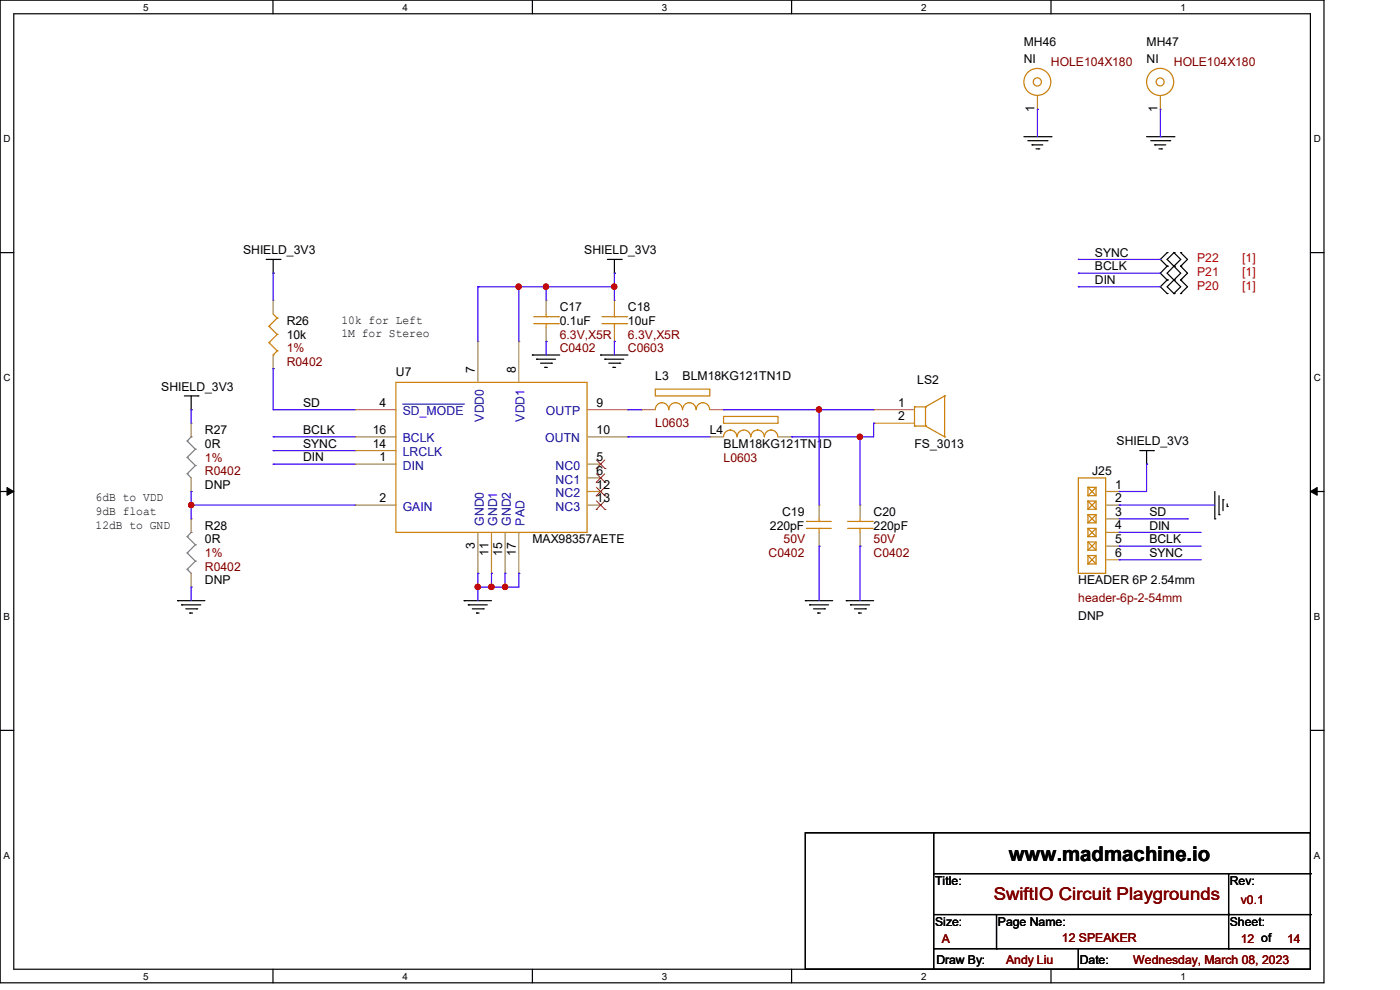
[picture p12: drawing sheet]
<svg xmlns="http://www.w3.org/2000/svg" width="297mm" height="210mm" viewBox="0 0 297 210" stroke-linecap="round" stroke-linejoin="round" font-family="sans-serif">
<path d="M0 0h280.9v208.5h-280.9zM2.9 2.9h275.1v202.7h-275.1z" fill="none" stroke="#000" stroke-width=".25"/>
<g fill="#fff">
<path d="M30.4 .3h1.1v2.4h-1.1z"/>
<path d="M30.4 205.9h1.1v2.3h-1.1z"/>
</g>
<path d="M57.9 0v2.9M57.9 205.6v2.9" fill="none" stroke="#000" stroke-width=".25"/>
<g fill="#fff">
<path d="M85.4 .3h1.1v2.4h-1.1z"/>
<path d="M85.4 205.9h1.1v2.3h-1.1z"/>
</g>
<path d="M112.9 0v2.9M112.9 205.6v2.9" fill="none" stroke="#000" stroke-width=".25"/>
<g fill="#fff">
<path d="M140.4 .3h1.2v2.4h-1.2z"/>
<path d="M140.4 205.9h1.2v2.3h-1.2z"/>
</g>
<path d="M167.9 0v2.9M167.9 205.6v2.9" fill="none" stroke="#000" stroke-width=".25"/>
<g fill="#fff">
<path d="M195.4 .3h1.2v2.4h-1.2z"/>
<path d="M195.4 205.9h1.2v2.3h-1.2z"/>
</g>
<path d="M223 0v2.9M223 205.6v2.9" fill="none" stroke="#000" stroke-width=".25"/>
<g fill="#fff">
<path d="M250.4 .3h1.2v2.4h-1.2z"/>
<path d="M250.4 205.9h1.2v2.3h-1.2z"/>
<path d="M.8 28.2h1.4v2.4h-1.4z"/>
<path d="M278.7 28.2h1.5v2.4h-1.5z"/>
<path d="M.8 78.9h1.4v2.3h-1.4z"/>
<path d="M278.7 78.9h1.5v2.3h-1.5z"/>
</g>
<path d="M0 53.6h2.9M278 53.6h2.9" fill="none" stroke="#000" stroke-width=".25"/>
<g fill="#fff">
<path d="M.8 129.6h1.3v2.3h-1.3z"/>
<path d="M278.7 129.6h1.4v2.3h-1.4z"/>
</g>
<path d="M0 104.3h2.9M278 104.3h2.9" fill="none" stroke="#000" stroke-width=".25"/>
<path d="M1.5 103.4l1.4 .9-1.4 .8zM278 104.3l1.4-.9v1.7z" fill="#000" stroke="#000" stroke-width=".21"/>
<g fill="#fff">
<path d="M.8 180.3h1.3v2.3h-1.3z"/>
<path d="M278.7 180.3h1.4v2.3h-1.4z"/>
</g>
<g fill="none" stroke="#000" stroke-width=".25">
<path d="M217.2 29h5.8M218.1 29.8h4M218.9 30.7h.1M218.9 30.7h2.3M219.8 31.6h.6M220.4 31.6h.1M222.1 29.8h.1M223 29h.1M243.2 29h5.8M244.1 29.8h4.1M245 30.7h.1M245 30.7h2.3"/>
<path d="M245.9 31.6h.5M246.4 31.6h.1M248.2 29.8h.1M249 29h.1M56.5 55h2.9M58 58h.1M58 55v3M59.4 55h.1M128.9 55h2.9M130.3 58h.1M130.3 55v3M131.8 55h.1"/>
<path d="M247.6 56.5h.1M247.6 53.6h.1M247.6 59.4h.1M247.6 53.6l-1.4 1.4 1.4 1.5M247.6 59.4l-1.4 1.4 1.4 1.5M247.6 56.5l-1.4 1.5 1.4 1.4M249 53.6h.1M249 56.5h.1M249 59.4h.1M249 53.6l-1.4 1.4 1.4 1.5M249 53.6l1.5 1.4-1.5 1.5M249 56.5l-1.4 1.5 2.9 2.8-1.5 1.5"/>
<path d="M249 56.5l1.5 1.5-2.9 2.8 1.4 1.5M250.5 56.5h.1M250.5 53.6h.1M250.5 59.4h.1M250.5 53.6l1.4 1.4-1.4 1.5M250.5 56.5l1.4 1.5-1.4 1.4M250.5 59.4l1.4 1.4-1.4 1.5M112.9 75.3h.1M112.9 75.3h5.8M113.8 76.2h.1M113.8 76.2h4.1M114.7 77h2.3"/>
<path d="M115.6 77.9h.1M115.6 77.9h.5M117 77h.1M127.4 75.3h.1M127.4 75.3h5.8M128.3 76.2h.1M128.3 76.2h4M129.2 77h2.3M130 77.9h.1M130 77.9h.6M131.5 77h.1M247.6 62.3h.1"/>
<path d="M249 62.3h.1M250.5 62.3h.1M39.1 84h2.9M40.6 86.9h.1M40.6 84v2.9M42 84h.1M241.8 95.6h2.9M243.2 98.5h.1M243.2 95.6v2.9M244.7 95.6h.1M257.7 110.1h.1M257.7 104.3v5.8"/>
<path d="M258.6 109.2h.1M258.6 105.2v4M259.5 106h.1M259.5 106v2.3M260.3 107.4h.1M260.3 106.9v.5M37.7 127.4h.1M37.7 127.4h5.8M38.5 128.3h.1M38.5 128.3h4.1M39.4 129.2h2.3M40.3 130h.1"/>
<path d="M40.3 130h.6M41.7 129.2h.1M98.5 127.4h.1M98.5 127.4h5.8M99.4 128.3h.1M99.4 128.3h4M100.2 129.2h2.3M101.1 130h.1M101.1 130h.5M102.5 129.2h.1M170.9 127.4h.1M170.9 127.4h5.8"/>
<path d="M171.7 128.3h.1M171.7 128.3h4.1M172.6 129.2h2.3M173.5 130h.1M173.5 130h.5M174.9 129.2h.1M179.5 127.4h.1M179.5 127.4h5.8M180.4 128.3h.1M180.4 128.3h4.1M181.3 129.2h2.3M182.2 130h.1"/>
<path d="M182.2 130h.6M183.6 129.2h.1M0 154.9h2.9M278 154.9h2.9M170.9 176.7h107.1v28.9h-107.1zM198.1 176.7h.1M198.1 176.7v28.9M198.1 194h79.9M198.1 185.3h79.9M211.4 194v7.3M260.6 194h.1M260.6 185.3v16"/>
<path d="M278 194h.1M278 185.3h.1M198.1 201.3h.1M198.1 201.3h79.9M211.4 201.3h.1M228.8 205.6h.1M228.8 201.3v4.3M260.6 201.3h.1"/>
</g>
<g fill="none" stroke="#cc8006" stroke-width=".25">
<path d="M57.1 69.2h.1M57.1 72.7h.1M57.1 69.2l1.7 1.8M57.1 72.7l1.7 1.7M58 75.3h.1M58 66.6l.8 .9M58.8 67.5h.1M58.8 71h.1M58.8 74.4h.1M58.8 67.5l-1.7 1.7M58.8 71l-1.7 1.7M58.8 74.4l-.8 .9"/>
<path d="M113.2 67.2h5.2M113.2 68.7h5.2M115.9 68.7h.1M115.9 67.2h.1M115.9 66.6v.6M115.9 68.7v.8M118.4 67.2h.1M118.4 68.7h.1M127.7 67.2h5.2M127.7 68.7h5.2M130.3 68.7h.1M130.3 67.2h.1"/>
<path d="M130.3 66.6v.6M130.3 68.7v.8M132.9 67.2h.1M132.9 68.7h.1M84 81.1h40.5v31.8h-40.5zM139 82.5h11.6v1.5h-11.6zM139 86.9a1.43 1.43 0 0 1 1.5-1.5 1.43 1.43 0 0 1 1.4 1.5 1.52 1.52 0 0 1 1.4-1.5 1.44 1.44 0 0 1 1.5 1.5M144.8 86.9a1.43 1.43 0 0 1 1.5-1.5 1.43 1.43 0 0 1 1.4 1.5M147.7 86.9a1.43 1.43 0 0 1 1.4-1.5 1.43 1.43 0 0 1 1.4 1.5M153.5 88.3h11.6v1.5h-11.6zM153.5 92.7a1.43 1.43 0 0 1 1.4-1.5 1.43 1.43 0 0 1 1.4 1.5 1.46 1.46 0 0 1 1.5-1.5 1.46 1.46 0 0 1 1.5 1.5M159.3 92.7a1.43 1.43 0 0 1 1.4-1.5 1.43 1.43 0 0 1 1.4 1.5"/>
<path d="M162.2 92.7a1.43 1.43 0 0 1 1.4-1.5 1.43 1.43 0 0 1 1.4 1.5M194 86.3h.1M194 90.4h.1M194 86.3h2.3M194 86.3v4.1M194 90.4h2.3M196.3 90.4h.1M196.3 86.3h.1M196.3 90.4l4.1 2.3M196.3 86.3v4.1M200.4 84h.1M200.4 92.7h.1"/>
<path d="M200.4 84l-4.1 2.3M200.4 84v8.7M171.2 110.6h.1M171.2 112.1h.1M171.2 110.6h5.2M171.2 112.1h5.2M173.8 112.1h.1M173.8 110.6h.1M173.8 110.1v.5M173.8 112.1v.8M179.8 110.6h5.2M179.8 112.1h5.2"/>
<path d="M182.5 112.1h.1M182.5 110.6h.1M182.5 110.1v.5M182.5 112.1v.8M185 110.6h.1M185 112.1h.1M228.8 101.4h5.8v20.2h-5.8zM230.8 103.4h1.7v1.8h-1.7zM230.8 106.3h1.7v1.7h-1.7zM230.8 109.2h1.7v1.7h-1.7zM230.8 112.1h1.7v1.7h-1.7zM230.8 115h1.7v1.7h-1.7z"/>
<path d="M230.8 117.9h1.7v1.7h-1.7zM230.8 103.4h.1M230.8 105.2h.1M230.8 106.3h.1M230.8 108h.1M230.8 109.2h.1M230.8 110.9h.1M230.8 112.1h.1M230.8 113.8h.1M230.8 115h.1M230.8 116.7h.1M230.8 117.9h.1"/>
<path d="M230.8 119.6h.1M230.8 103.4l1.7 1.8M230.8 106.3l1.7 1.7M230.8 109.2l1.7 1.7M230.8 112.1l1.7 1.7M230.8 115l1.7 1.7M230.8 117.9l1.7 1.7M232.5 103.4l-1.7 1.8M232.5 106.3l-1.7 1.7M232.5 109.2l-1.7 1.7M232.5 112.1l-1.7 1.7M232.5 115l-1.7 1.7"/>
<path d="M232.5 117.9l-1.7 1.7"/>
<circle cx="220.1" cy="17.4" r=".87"/>
<circle cx="220.1" cy="17.4" r="2.86"/>
<circle cx="246.1" cy="17.4" r="2.88"/>
<circle cx="246.1" cy="17.4" r=".85"/>
</g>
<g fill="none" stroke="#a84" stroke-width=".25">
<path d="M220.1 23.2h.1M220.1 20.3v2.9M246.2 23.2h.1M246.2 20.3v2.9M58 63.7h.1M58 78.2h.1M58 63.7v2.9M58 75.3v2.9M101.4 72.4h.1M101.4 72.4v8.7M110.1 72.4h.1M110.1 72.4v8.7"/>
<path d="M115.9 63.7h.1M115.9 72.4h.1M115.9 63.7v2.9M115.9 69.5v2.9M130.3 63.7h.1M130.3 72.4h.1M130.3 63.7v2.9M130.3 69.5v2.9M40.6 89.8h.1M40.6 89.8v2.9M75.3 98.5h.1M75.3 86.9h.1"/>
<path d="M75.3 95.6h.1M75.3 92.7h.1M75.3 98.5h8.7M75.3 86.9h8.7M75.3 92.7h8.7M75.3 95.6h8.7M124.5 98.5h2.9M124.5 86.9h8.7M124.5 92.7h8.7M127.4 98.5h.1M133.2 86.9h.1M133.2 92.7h.1"/>
<path d="M136.1 86.9h.1M136.1 86.9h2.9M150.6 92.7h.1M150.6 86.9h2.9M150.6 92.7h2.9M153.5 86.9h.1M165.1 92.7h2.9M168 92.7h.1M185.3 86.9h.1M185.3 89.8h.1M185.3 86.9h8.7M185.3 89.8h8.7"/>
<path d="M40.6 110.1h.1M40.6 104.3h.1M40.6 101.4v2.9M40.6 110.1v2.8M75.3 107.1h.1M75.3 107.1h8.7M101.4 112.9v8.7M104.3 112.9v8.7M107.1 112.9v8.7M110.1 112.9v8.7M124.5 107.1h2.9M124.5 101.4h2.9"/>
<path d="M124.5 104.3h2.9M127.4 101.4h.1M127.4 104.3h.1M127.4 107.1h.1M173.8 107.1h.1M173.8 115.9h.1M173.8 107.1v3M173.8 112.9v3M182.5 107.1h.1M182.5 115.9h.1M182.5 107.1v3M182.5 112.9v3"/>
<path d="M234.6 107.1h2.8M234.6 104.3h2.8M234.6 110.1h2.8M234.6 112.9h2.8M234.6 115.9h2.8M234.6 118.7h2.8M237.4 104.3h.1M237.4 107.1h.1M237.4 110.1h.1M237.4 112.9h.1M237.4 115.9h.1M237.4 118.7h.1"/>
<path d="M40.6 124.5h.1M40.6 121.6v2.9M101.4 121.6h.1M104.3 121.6h.1M107.1 121.6h.1M110.1 121.6h.1"/>
</g>
<path d="M85.4 85.7h12.9M98.3 85.7h.1" fill="none" stroke="#00c" stroke-width=".21"/>
<g fill="none" stroke="#804000" stroke-width=".21">
<path d="M126.5 99.4h.1M126.5 97.6l1.9 1.8M128.3 97.6l-1.8 1.8M128.4 99.4h.1M126.5 102.3h.1M126.5 105.2h.1M126.5 108.1h.1M126.5 100.5l1.9 1.8M126.5 103.4l1.9 1.8M126.5 106.3l1.9 1.8M128.3 100.5l-1.8 1.8M128.3 103.4l-1.8 1.8"/>
<path d="M128.3 106.3l-1.8 1.8M128.4 102.3h.1M128.4 105.2h.1M128.4 108.1h.1"/>
</g>
<g fill="none" stroke="#808080" stroke-width=".25">
<path d="M39.7 97h.1M39.7 93.6h.1M39.7 97l1.7 1.8M39.7 93.6l1.7 1.7M40.6 92.7h.1M40.6 92.7l-.9 .9M41.4 98.8h.1M41.4 95.3h.1M41.4 98.8l-1.7 1.7M41.4 95.3l-1.7 1.7M39.7 117.3h.1M39.7 113.8h.1"/>
<path d="M39.7 100.5h.1M39.7 117.3l1.7 1.7M39.7 113.8l1.7 1.8M39.7 100.5l.9 .9M40.6 112.9h.1M40.6 112.9l-.9 .9M41.4 119h.1M41.4 115.6h.1M41.4 119l-1.7 1.8M41.4 115.6l-1.7 1.7M39.7 120.8h.1M39.7 120.8l.9 .8"/>
</g>
<g fill="none" stroke="#4200ff" stroke-width=".25">
<path d="M220.1 23.2h.1M220.1 23.2v5.8M246.2 29h.1M246.2 23.2v5.8M58 58h.1M58 58v5.7M130.3 58h.1M130.3 58v5.7M228.8 58h.1M228.8 55h.1M228.8 58h17.4M228.8 55h17.4"/>
<path d="M58 78.2h.1M58 78.2v8.7M101.4 60.8h.1M101.4 60.8h28.9M101.4 60.8v11.6M110.1 60.8h.1M110.1 60.8v11.6M115.9 72.4h.1M115.9 60.8h.1M115.9 60.8v2.9M115.9 72.4v2.9M130.3 72.4h.1"/>
<path d="M130.3 60.8h.1M130.3 72.4v2.9M228.8 60.8h.1M228.8 60.8h17.4M40.6 86.9h.1M40.6 86.9v2.9M58 92.7h.1M58 95.6h.1M58 98.5h.1M58 86.9h.1M58 92.7h17.3M58 95.6h17.3"/>
<path d="M58 98.5h17.3M58 86.9h17.3M133.2 92.7h.1M133.2 86.9h.1M133.2 92.7h17.4M133.2 86.9h2.9M153.5 86.9h.1M153.5 86.9h31.8M168 92.7h.1M173.8 86.9h.1M173.8 86.9v20.2M182.5 92.7h.1"/>
<path d="M182.5 92.7v14.4M185.3 89.8h.1M185.3 89.8v2.9h-17.3M243.2 98.5h.1M243.2 98.5v5.8h-5.8M40.6 107.1h.1M40.6 104.3h.1M40.6 107.1h34.7M40.6 104.3v5.8M173.8 115.9h.1M173.8 115.9v11.5M182.5 115.9h.1"/>
<path d="M182.5 115.9v11.5M237.4 112.9h.1M237.4 115.9h.1M237.4 118.7h.1M237.4 104.3h.1M237.4 107.1h.1M237.4 107.1h20.3M237.4 112.9h17.4M237.4 115.9h17.4M237.4 118.7h17.4M237.4 110.1h14.5M251.9 110.1h.1"/>
<path d="M40.6 124.5h.1M40.6 124.5v2.9M101.4 121.6h.1M101.4 124.5h.1M101.4 121.6v5.8M104.3 121.6h.1M104.3 124.5h.1M104.3 121.6v2.9M107.1 121.6h.1M107.1 124.5h.1M107.1 121.6v2.9M110.1 121.6h.1"/>
<path d="M110.1 121.6v2.9h-8.7"/>
</g>
<g fill="#f00" stroke="#f00" stroke-width=".25">
<circle cx="115.8" cy="60.8" r=".55"/>
<circle cx="130.3" cy="60.8" r=".55"/>
<circle cx="110" cy="60.8" r=".55"/>
<circle cx="101.3" cy="124.5" r=".55"/>
<circle cx="104.3" cy="124.5" r=".56"/>
<circle cx="107.1" cy="124.5" r=".55"/>
<circle cx="173.7" cy="86.9" r=".55"/>
<circle cx="182.4" cy="92.7" r=".55"/>
<circle cx="40.6" cy="107.1" r=".55"/>
</g>
<text font-size="4.3" x="214" y="182.7">www.madmachine.io</text>
<text font-size="3.7" fill="#800000" x="210.8" y="191">SwiftIO Circuit Playgrounds</text>
<g font-size="2.6">
<text x="217.2" y="9.9">MH46</text>
<text x="243.2" y="9.9">MH47</text>
<text x="217.2" y="13.4">NI</text>
<text x="243.2" y="13.4">NI</text>
<text x="219.5" y="23.7" transform="rotate(-90 219.5 23.7)">1</text>
<text x="245.5" y="23.7" transform="rotate(-90 245.5 23.7)">1</text>
<text x="51.6" y="53.9">SHIELD_3V3</text>
<text x="124" y="53.9">SHIELD_3V3</text>
<text x="232.3" y="57.4">BCLK</text>
<text x="232.3" y="54.4">SYNC</text>
<text x="232.3" y="60.2">DIN</text>
<text x="60.8" y="69">R26</text>
<text x="60.8" y="71.8">10k</text>
<text x="72.4" y="68.7">10k for Left</text>
<text x="72.4" y="71.6">1M for Stereo</text>
<text x="118.7" y="66">C17</text>
<text x="118.7" y="69">0.1uF</text>
<text x="133.2" y="66">C18</text>
<text x="133.2" y="69">10uF</text>
<text x="34.2" y="82.8">SHIELD_3V3</text>
<text x="84" y="79.7">U7</text>
<text x="100.8" y="79.1" transform="rotate(-90 100.8 79.1)">7</text>
<text x="109.4" y="79.1" transform="rotate(-90 109.4 79.1)">8</text>
<text x="139" y="80.5">L3</text>
<text x="144.8" y="80.5">BLM18KG121TN1D</text>
<text x="194.6" y="81.4">LS2</text>
<text x="64.3" y="86.3">SD</text>
<text x="80.5" y="86.3">4</text>
<text x="126.6" y="86.3">9</text>
<text x="190.5" y="86.3">1</text>
<text x="190.5" y="89.2">2</text>
<text x="43.5" y="92.1">R27</text>
<text x="43.5" y="95">0R</text>
<text x="64.3" y="92.1">BCLK</text>
<text x="64.3" y="95">SYNC</text>
<text x="79.1" y="95">14</text>
<text x="79.1" y="92">16</text>
<text x="126.6" y="92">10</text>
<text x="150.6" y="92.1">L4</text>
<text x="153.5" y="95">BLM18KG121TN1D</text>
<text x="194" y="95">FS_3013</text>
<text x="236.9" y="94.4">SHIELD_3V3</text>
<text x="64.3" y="97.9">DIN</text>
<text x="80.5" y="97.8">1</text>
<text x="126.6" y="97.8">5</text>
<text x="126.6" y="100.8">6</text>
<text x="231.7" y="100.8">J25</text>
<text x="20.3" y="106.3">6dB to VDD</text>
<text x="43.5" y="103.7">DNP</text>
<text x="80.5" y="106.5">2</text>
<text x="126.6" y="103.6">12</text>
<text x="126.6" y="106.5">13</text>
<text x="236.6" y="103.6">1</text>
<text x="236.6" y="106.5">2</text>
<text x="20.3" y="109.2">9dB float</text>
<text x="20.3" y="112.1">12dB to GND</text>
<text x="43.5" y="112.4">R28</text>
<text x="163.3" y="112.4">220pF</text>
<text x="165.9" y="109.5">C19</text>
<text x="185.3" y="109.5">C20</text>
<text x="185.3" y="112.4">220pF</text>
<text x="236.6" y="109.4">3</text>
<text x="236.6" y="112.3">4</text>
<text x="243.8" y="112.4">DIN</text>
<text x="243.8" y="109.5">SD</text>
<text x="43.5" y="115.3">0R</text>
<text x="100.8" y="116.4" transform="rotate(-90 100.8 116.4)">3</text>
<text x="103.6" y="117.9" transform="rotate(-90 103.6 117.9)">11</text>
<text x="106.5" y="117.9" transform="rotate(-90 106.5 117.9)">15</text>
<text x="109.4" y="117.9" transform="rotate(-90 109.4 117.9)">17</text>
<text x="112.9" y="115.3">MAX98357AETE</text>
<text x="236.6" y="115.2">5</text>
<text x="236.6" y="118.1">6</text>
<text x="243.8" y="115.3">BCLK</text>
<text x="243.8" y="118.2">SYNC</text>
<text x="43.5" y="124">DNP</text>
<text x="228.8" y="124">HEADER 6P 2.54mm</text>
<text x="228.8" y="131.5">DNP</text>
<text x="198.4" y="187.7">Title:</text>
<text x="260.9" y="187.7">Rev:</text>
<text x="198.4" y="196.3">Size:</text>
<text x="211.7" y="196.3">Page Name:</text>
<text x="260.9" y="196.3">Sheet:</text>
<text x="198.7" y="204.5">Draw By:</text>
<text x="229.1" y="204.5">Date:</text>
</g>
<g font-size="2.6" fill="#800000">
<text x="223" y="13.9">HOLE104X180</text>
<text x="249" y="13.9">HOLE104X180</text>
<text x="118.7" y="71.8">6.3V,X5R</text>
<text x="133.2" y="71.8">6.3V,X5R</text>
<text x="60.8" y="74.8">1%</text>
<text x="60.8" y="77.6">R0402</text>
<text x="118.7" y="74.8">C0402</text>
<text x="133.2" y="74.8">C0603</text>
<text x="139" y="90.7">L0603</text>
<text x="43.5" y="97.9">1%</text>
<text x="43.5" y="100.8">R0402</text>
<text x="153.5" y="97.9">L0603</text>
<text x="43.5" y="118.2">1%</text>
<text x="163.1" y="118.2">C0402</text>
<text x="166.2" y="115.3">50V</text>
<text x="185.3" y="118.2">C0402</text>
<text x="185.3" y="115.3">50V</text>
<text x="43.5" y="121.1">R0402</text>
<text x="228.8" y="127.7">header-6p-2-54mm</text>
<text x="263.2" y="191.7">v0.1</text>
<text x="199.8" y="200.1">A</text>
<text x="225.3" y="199.8">12 SPEAKER</text>
<text x="263.2" y="200.1">12 of</text>
<text x="273.1" y="200.1">14</text>
<text x="213.4" y="204.5">Andy Liu</text>
<text x="240.4" y="204.5">Wednesday, March 08, 2023</text>
</g>
<g font-size="2.6" fill="#f00">
<text x="254" y="55.6">P22</text>
<text x="254" y="58.5">P21</text>
<text x="263.5" y="55.6">[1]</text>
<text x="263.5" y="58.5">[1]</text>
<text x="254" y="61.4">P20</text>
<text x="263.5" y="61.4">[1]</text>
</g>
<g font-size="2.6" fill="#00c">
<text x="85.4" y="88.1">SD_MODE</text>
<text x="102.6" y="89.4" transform="rotate(-90 102.6 89.4)">VDD0</text>
<text x="111.3" y="89.4" transform="rotate(-90 111.3 89.4)">VDD1</text>
<text x="115.8" y="88.1">OUTP</text>
<text x="85.4" y="93.9">BCLK</text>
<text x="115.7" y="93.9">OUTN</text>
<text x="85.4" y="99.7">DIN</text>
<text x="85.4" y="96.8">LRCLK</text>
<text x="117.9" y="99.7">NC0</text>
<text x="117.9" y="102.6">NC1</text>
<text x="117.9" y="105.5">NC2</text>
<text x="85.4" y="108.3">GAIN</text>
<text x="102.6" y="111.5" transform="rotate(-90 102.6 111.5)">GND0</text>
<text x="105.5" y="111.5" transform="rotate(-90 105.5 111.5)">GND1</text>
<text x="108.4" y="111.5" transform="rotate(-90 108.4 111.5)">GND2</text>
<text x="111.3" y="111.5" transform="rotate(-90 111.3 111.5)">PAD</text>
<text x="117.9" y="108.3">NC3</text>
</g>
<g font-size="2.1">
<text x="30.4" y="2.2">5</text>
<text x="85.4" y="2.2">4</text>
<text x="140.4" y="2.2">3</text>
<text x="195.4" y="2.2">2</text>
<text x="250.4" y="2.2">1</text>
<text x=".8" y="30.1">D</text>
<text x="278.7" y="30.1">D</text>
<text x=".8" y="80.8">C</text>
<text x="278.7" y="80.8">C</text>
<text x=".8" y="131.5">B</text>
<text x="278.7" y="131.5">B</text>
<text x=".8" y="182.2">A</text>
<text x="278.7" y="182.2">A</text>
<text x="30.4" y="207.8">5</text>
<text x="85.4" y="207.8">4</text>
<text x="140.4" y="207.8">3</text>
<text x="195.4" y="207.8">2</text>
<text x="250.4" y="207.8">1</text>
</g>
</svg>
